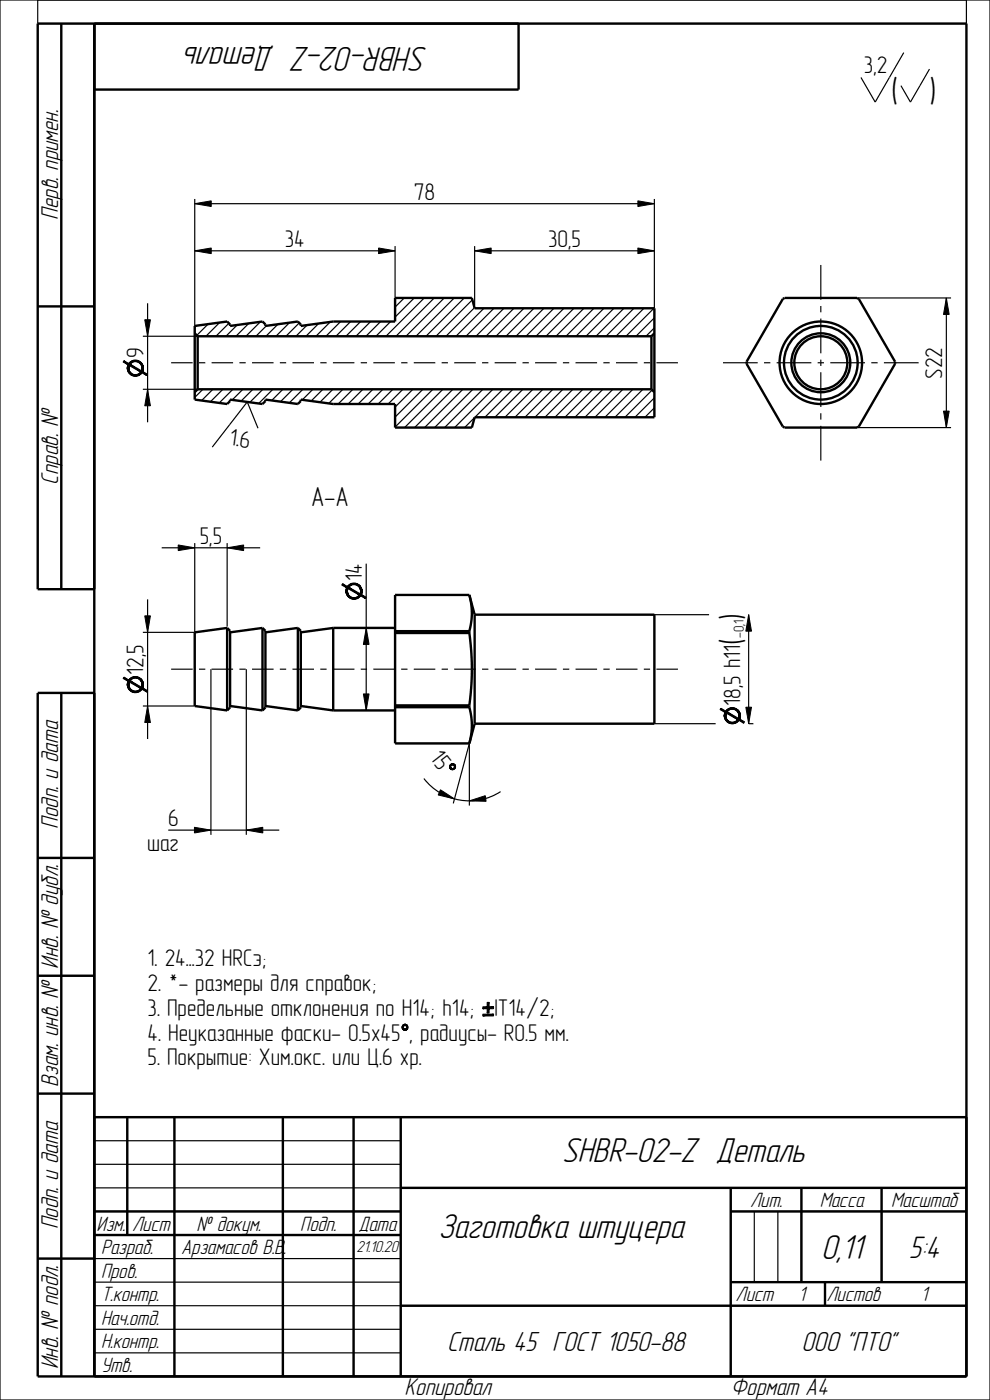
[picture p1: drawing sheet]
<svg xmlns="http://www.w3.org/2000/svg" width="210mm" height="297mm" viewBox="0 0 210 297" stroke-linecap="round" stroke-linejoin="round" font-family="sans-serif">
<g fill="none" stroke="#000" stroke-width=".51">
<path d="M13 5v120M20 5v287M110 5v14h-90M8 65h12M41.3 69.1l6.9-.9 .6 .6v.3l6.9-.9 .6 .6v.3l6.9-.9 .6 .6v.3l6.9-.9h13.1v-5h16.3l.6 2.2h38.1v23.1h-38.1l-.6 2.2h-16.3v-5h-13.1l-6.9-.9v.3l-.6 .6-6.9-.9v.3l-.6 .6-6.9-.9v.3l-.6 .6-6.9-.9zM41.3 70.7l.6 .6M41.9 71.3v11.3M41.9 71.3h96.3M138.2 71.3v11.3M138.8 70.7l-.6 .6M166 63.4l.4-.2h15.4l.4 .2 7.7 13.5v.3l-7.7 13.3-.4 .2h-15.4l-.4-.2-7.6-13.5v-.3zM41.9 82.6l-.6 .6"/>
<path d="M41.9 82.6h96.3M138.2 82.6l.6 .6M20 125h-12v-120h197v287h-197v-145h12M48.2 133.2l-6.9 1v15.6l6.9 .9M48.2 133.2l.6 .6v16.3l-.6 .6M48.2 133.2v17.5M55.7 133.2l.6 .6v16.3l-.6 .6M55.7 133.2v17.5M55.7 133.2l-6.9 .9M63.2 133.2l.6 .6v16.3l-.6 .6M63.2 133.2v17.5M63.2 133.2l-6.9 .9"/>
<path d="M63.8 134.1l6.9-.9v17.5l-6.9-.9M83.8 134.3h15.8M83.8 133.9h15.8M99.6 134.3a55.3 55.3 0 0 1 0 15.3M99.6 133.9a14 14 0 0 0 0-7.7h-15.8v31.5h15.8a14 14 0 0 0 0-7.7M99.6 133.9v.4M13 147v145M48.8 149.8l6.9 .9M56.3 149.8l6.9 .9M83.8 150h15.8M83.8 149.6h15.8M99.6 149.6v.4"/>
<path d="M8 182h12M8 207h12M8 232h12M20 237h185M27 237v25M37 237v55M60 237v55M75 237v55M85 237v55M20 257h65M85 252h120M155 257h50"/>
<path d="M155 252v40M170 252v20M187 252v20M8 267h12M20 262h65M85 277h120M155 272h50M175 272v5"/>
<circle cx="174.1" cy="77" r="8.8"/>
<circle cx="174.1" cy="77" r="7.8"/>
<circle cx="174.1" cy="77" r="6.3"/>
<circle cx="174.1" cy="77" r="5.6"/>
</g>
<g fill="#000">
<path d="M41.3 43.2l3.5-.6v1.2zM41.3 53.2l3.5-.6v1.2zM80.3 52.6l3.5 .6-3.5 .6zM100.7 53.2l3.5-.6v1.2zM135.3 42.6l3.5 .6-3.5 .6zM135.3 52.6l3.5 .6-3.5 .6zM26.3 76.5l.8 .9-1-.6zM27 77.9v.4zM27 77.7l.1 .8zM27 77.9l.1 .6zM27.1 77.6v.9zM27.1 77.6v1.2z"/>
<path d="M27.1 77.4v1.4zM27.1 77.4l.1 1.6zM26.3 76.5l1 .6-.2 .3zM27.3 77.1l-.1 1.9-.1-1.6zM27.3 77.1v1.2zM27.3 77.1v1zM27.3 78.3l.2 1zM27.3 78.3l.2 1-.2-.1zM27.3 77.1v.9zM27.3 77.1l.1 .7zM27.4 78.5l.1 .8zM27.3 77.1l.1 .6z"/>
<path d="M27.4 76.9v.7l-.1-.5zM27.4 76.9l.2-.1v.5zM27.4 76.9l.2 .4-.2 .3zM27.4 78.6l.1 .7zM27.5 78.8l.2 .7zM27.5 78.8l.2 .7-.2-.2zM27.6 77.3l2.2 1.6-2.4-1.3zM27.6 78.9l.1 .2v.4zM27.6 76.8l.1 .4-.1 .1zM27.6 76.8l.1-.1v.5zM27.7 76.7v.5zM27.7 79.1l.2 .5-.2-.1z"/>
<path d="M27.7 76.7l.2-.1-.1 .4zM27.7 79.1l.2 .5zM27.9 79.2l.1 .1 .1 .4zM27.9 79.2l.2 .5-.2-.1zM27.9 76.6l.1 .4h-.2zM28 79.3l.2 .1-.1 .3zM27.9 76.6l.2 .3-.1 .1zM27.9 76.6l.2-.1v.4zM28.1 76.5l.1 .3-.1 .1zM28.2 79.4l.1 .4-.2-.1zM28.1 76.5l.2-.1-.1 .4zM28.2 79.4h.2l-.1 .4z"/>
<path d="M28.3 76.4l.1 .4h-.2zM28.4 79.4l.1 .4h-.2zM28.3 76.4h.2l-.1 .4zM28.4 79.4l.1 .1v.3zM28.5 76.4l.1 .3-.2 .1zM28.5 79.5l.2 .3h-.2zM28.5 79.5h.2v.3zM28.5 76.4l.2 .3h-.1zM28.5 76.4h.2v.3zM28.7 76.4l.2 .3h-.2zM28.7 79.5h.2v.3zM28.7 79.5l.2 .3h-.2z"/>
<path d="M28.7 76.4h.2v.3zM28.9 79.5l.2-.1-.2 .4zM28.9 76.4l.2 .4-.2-.1zM29.1 79.4v.4h-.2zM28.9 76.4h.3l-.1 .4zM29.1 79.4h.1l-.1 .4zM29.2 76.4l.1 .4h-.2zM29.2 79.4l.1 .3-.2 .1zM29.2 76.4l.2 .1-.1 .3zM29.2 79.4l.1-.1v.4zM29.3 79.3h.2v.3zM29.3 79.3l.2 .3-.2 .1z"/>
<path d="M29.4 76.5v.4l-.1-.1zM29.5 79.3l.1-.1-.1 .4zM29.4 76.5l.2 .5-.2-.1zM29.4 76.5l.2 .1v.4zM29.6 76.6l.1 .5zM29.6 79.2l.1 .3-.2 .1zM29.7 79.1v.4zM29.6 76.6l.2 .2-.1 .3zM29.8 78.9v.5l-.1-.3zM29.7 79.1l.1 .3-.1 .1zM29.8 76.8v.5l-.1-.2zM27.6 77.3l2.4 1.3-.2 .3z"/>
<path d="M29.8 76.8l.1 .6zM29.8 76.8l.1 .1v.5zM29.9 76.9l.1 .7zM29.8 78.9l.2 .4-.2 .1zM30 78.6v.7l-.2-.4zM30 78.5l.1 .6zM30 78.6l.1 .5-.1 .2zM29.9 76.9l.1 .8zM30.1 78.4v.7zM30.1 77.1v.8zM30.1 78.2v.9zM30.1 77.9v1.2z"/>
<path d="M30.1 78.1v1zM30.1 77.1l.1 .1-.1 .7zM30.2 77.2l.1 1.6-.2 .3zM30.2 77.2l-.1 1.9zM30.2 77.2l.1 1.6zM30.3 77.4v1.4zM30.3 78.8l.8 .9-1-.6zM30.3 77.4l.1 1.2zM30.4 77.6v1zM30.4 77.6v.9zM30.4 77.6v.7zM30.4 77.6v.5z"/>
<path d="M30.3 78.8l1 .6-.2 .3zM30.7 67.8h1.2l-.6 3.5zM200.7 63.2l.6 3.5h-1.2zM31.3 82.6l.6 3.5h-1.2zM200.1 87.2h1.2l-.6 3.5zM37.8 115.6l3.5 .6-3.5 .6zM48.2 116.2l3.5-.6v1.2zM30.7 130.6h1.2l-.6 3.5zM72.7 123.8l.8 .9-1-.6zM73.4 125.2v.4zM73.4 125.1v.7zM73.4 125.2v.6z"/>
<path d="M73.5 124.9l-.1 .9zM73.5 124.9v1.2zM73.5 124.7v1.4zM73.5 124.7l.1 1.6zM72.7 123.8l1 .6-.2 .3zM73.7 124.4l-.1 1.9-.1-1.6zM73.7 124.4v1.2zM73.7 124.4v1zM73.7 125.6l.2 1zM73.7 125.6l.2 1-.2-.1zM73.7 124.4v.9zM73.7 124.4v.7z"/>
<path d="M73.8 125.8l.1 .8zM73.7 124.4l.1 .6zM73.8 124.2v.7l-.1-.5zM73.8 124.2l.2-.1v.5zM73.8 124.2l.2 .4-.2 .3zM73.8 125.9l.1 .7zM73.9 126.1l.1 .7zM73.9 126.1l.1 .7-.1-.2zM74 124.6l2.2 1.6-2.4-1.3zM74 126.3l.1 .1-.1 .4zM74 124.1l.1 .4-.1 .1zM74 124.1l.1-.1v.5z"/>
<path d="M74.1 124v.5zM74.1 126.4l.1 .5-.2-.1zM74.1 124l.2-.1-.1 .4zM74.1 126.4l.1 .5zM74.3 126.5l.1 .1v.4zM74.3 126.5l.1 .5-.2-.1zM74.3 123.9v.4h-.1zM74.4 126.6l.2 .1-.2 .3zM74.3 123.9l.2 .3-.2 .1zM74.3 123.9l.2-.1v.4zM74.5 123.8l.1 .3-.1 .1zM74.6 126.7v.4l-.2-.1z"/>
<path d="M74.5 123.8l.2-.1-.1 .4zM74.6 126.7h.1l-.1 .4zM74.7 123.7l.1 .4h-.2zM74.7 126.7l.2 .4h-.3zM74.7 123.7h.2l-.1 .4zM74.7 126.7l.2 .1v.3zM74.9 123.7v.3l-.1 .1zM74.9 126.8l.2 .3h-.2zM74.9 126.8h.2v.3zM74.9 123.7l.2 .3h-.2zM74.9 123.7h.2v.3zM75.1 123.7l.2 .3h-.2z"/>
<path d="M75.1 126.8h.1l.1 .3zM75.1 126.8l.2 .3h-.2zM75.1 123.7h.2v.3zM75.2 126.8l.2-.1-.1 .4zM75.3 123.7l.2 .4-.2-.1zM75.4 126.7l.1 .4h-.2zM75.3 123.7l.3 .1-.1 .3zM75.4 126.7h.2l-.1 .4zM75.6 123.8v.3h-.1zM75.6 126.7l.1 .3-.2 .1zM75.6 123.8h.2l-.2 .3zM75.6 126.7l.1-.1v.4z"/>
<path d="M75.7 126.6h.2v.3zM75.7 126.6l.2 .3-.2 .1zM75.8 123.8v.4l-.2-.1zM75.9 126.6l.1-.1-.1 .4zM75.8 123.8l.1 .5-.1-.1zM75.8 123.8l.2 .1-.1 .4zM76 123.9l.1 .5zM76 126.5l.1 .3-.2 .1zM76 126.5l.1-.1v.4zM76 123.9l.1 .2v.3zM76.2 126.2v.5l-.1-.3zM76.1 126.4l.1 .3-.1 .1z"/>
<path d="M76.1 124.1l.1 .5-.1-.2zM74 124.6l2.4 1.4-.2 .2zM76.1 124.1l.2 .6zM76.1 124.1l.2 .1v.5zM76.3 124.2l.1 .7zM76.2 126.2l.2 .4-.2 .1zM76.4 126v.6l-.2-.4zM76.4 125.8l.1 .6zM76.4 126l.1 .4-.1 .2zM76.3 124.2l.1 .9zM76.5 125.7v.7zM76.5 124.4v.8z"/>
<path d="M76.5 125.5v.9zM76.5 125.2v1.2zM76.5 125.4v1zM76.5 124.4l.1 .1-.1 .7zM76.6 124.5l.1 1.6-.2 .3zM76.6 124.5l-.1 1.9zM76.6 124.5l.1 1.6zM76.7 124.8v1.3zM76.7 126.1l.8 .9-1-.6zM76.7 124.8v1.2zM76.8 125l-.1 1zM76.8 125v.8z"/>
<path d="M76.8 125v.6zM76.8 125v.4zM76.7 126.1l1 .6-.2 .3zM77.7 133.2l.6 3.5h-1.2zM158.8 130.4l.6 3.5h-1.2zM26.3 143.7l.8 .8-1-.6zM27 145.1v.4zM27 144.9l.1 .8zM27 145.1l.1 .6zM27.1 144.7v1zM27.1 144.7v1.2zM27.1 144.5v1.4z"/>
<path d="M27.1 144.5l.1 1.6zM26.3 143.7l1 .5-.2 .3zM27.3 144.2l-.1 1.9-.1-1.6zM27.3 144.2v1.2zM27.3 144.2v1zM27.3 145.4l.2 1zM27.3 145.4l.2 1-.2-.1zM27.3 144.2v.9zM27.3 144.2l.1 .8zM27.4 145.6l.1 .8zM27.3 144.2l.1 .6zM27.4 144.1v.6l-.1-.5z"/>
<path d="M27.4 144.1l.2-.2v.5zM27.4 144.1l.2 .3-.2 .3zM27.4 145.7l.1 .7zM27.5 145.9l.2 .7zM27.5 145.9l.2 .7-.2-.2zM27.6 144.4l2.2 1.7-2.4-1.4zM27.6 146.1l.1 .1v.4zM27.6 143.9l.1 .4-.1 .1zM27.6 143.9l.1-.1v.5zM27.7 143.8v.5zM27.7 146.2l.2 .5-.2-.1zM27.7 143.8l.2-.1-.1 .5z"/>
<path d="M27.7 146.2l.2 .5zM27.9 146.3l.1 .1 .1 .4zM27.9 146.3l.2 .5-.2-.1zM27.9 143.7l.1 .4-.2 .1zM28 146.4l.2 .1-.1 .3zM27.9 143.7l.2 .3-.1 .1zM27.9 143.7l.2-.1v.4zM28.1 143.6l.1 .3-.1 .1zM28.2 146.5l.1 .4-.2-.1zM28.1 143.6h.2l-.1 .3zM28.2 146.5l.2 .1-.1 .3zM28.3 143.6l.1 .3h-.2z"/>
<path d="M28.4 146.6l.1 .3h-.2zM28.3 143.6l.2-.1-.1 .4zM28.4 146.6h.1v.3zM28.5 143.5l.1 .4h-.2zM28.5 146.6l.2 .3h-.2zM28.5 146.6h.2v.3zM28.5 143.5l.2 .4h-.1zM28.5 143.5h.2v.4zM28.7 143.5l.2 .4h-.2zM28.7 146.6h.2v.3zM28.7 146.6l.2 .3h-.2zM28.7 143.5h.2v.4z"/>
<path d="M28.9 146.6h.2l-.2 .3zM28.9 143.5l.2 .4h-.2zM29.1 146.6v.3h-.2zM28.9 143.5l.3 .1-.1 .3zM29.1 146.6l.1-.1-.1 .4zM29.2 143.6l.1 .4-.2-.1zM29.2 146.5l.1 .3-.2 .1zM29.2 143.6l.2 .1-.1 .3zM29.2 146.5h.1v.3zM29.3 146.5l.2-.1v.4zM29.3 146.5l.2 .3h-.2zM29.4 143.7v.3h-.1z"/>
<path d="M29.5 146.4l.1-.1-.1 .5zM29.4 143.7l.2 .4-.2-.1zM29.4 143.7l.2 .1v.3zM29.6 143.8l.1 .5zM29.6 146.3l.1 .3-.2 .2zM29.7 146.2v.4zM29.6 143.8l.2 .1-.1 .4zM29.8 146.1v.4l-.1-.3zM29.7 146.2l.1 .3-.1 .1zM29.8 143.9v.5l-.1-.1zM27.6 144.4l2.4 1.4-.2 .3zM29.8 143.9l.1 .6z"/>
<path d="M29.8 143.9l.1 .1v.5zM29.9 144l.1 .7zM29.8 146.1l.2 .3-.2 .1zM30 145.8v.6l-.2-.3zM30 145.6l.1 .6zM30 145.8l.1 .4-.1 .2zM29.9 144l.1 .9zM30.1 145.5v.7zM30.1 144.2v.9zM30.1 145.4v.8zM30.1 145.1v1.1zM30.1 145.2v1z"/>
<path d="M30.1 144.2l.1 .2-.1 .7zM30.2 144.4l.1 1.6-.2 .2zM30.2 144.4l-.1 1.8zM30.2 144.4l.1 1.6zM30.3 144.6v1.4zM30.3 146l.8 .8-1-.6zM30.3 144.6l.1 1.2zM30.4 144.8v1zM30.4 144.8v.8zM30.4 144.8v.6zM30.4 144.8v.4zM30.3 146l1 .5-.2 .3z"/>
<path d="M31.3 149.8l.6 3.5h-1.2zM77.1 147.2h1.2l-.6 3.5zM152.9 150.3l.9 .8-1.1-.6zM153.6 151.7v.4zM153.7 151.5v.8zM153.6 151.7l.1 .6zM153.7 151.3v1zM153.7 151.3l.1 1.2zM153.8 151.1v1.4zM153.8 151.1l.1 1.6zM152.9 150.3l1 .5-.1 .3zM153.9 150.8v1.9l-.1-1.6z"/>
<path d="M153.9 150.8l.1 1.2zM153.9 150.8l.1 1zM154 152l.1 1zM154 152l.1 1-.1-.1zM153.9 150.8l.1 .9zM153.9 150.8l.1 .8zM154 152.2l.1 .8zM153.9 150.8l.1 .6zM154.1 150.7v.6l-.2-.5zM154.1 150.7l.1-.2v.5zM154.1 150.7l.1 .3-.1 .3zM154.1 152.4v.6z"/>
<path d="M154.1 152.5l.2 .7zM154.1 152.5l.2 .7-.2-.2zM154.2 151l2.2 1.7-2.3-1.4zM154.2 152.7l.2 .1-.1 .4zM154.2 150.5l.1 .4-.1 .1zM154.2 150.5l.2-.1-.1 .5zM154.4 150.4l-.1 .5zM154.4 152.8l.1 .5-.2-.1zM154.4 150.4l.2-.1-.1 .5zM154.4 152.8l.1 .5zM154.5 152.9l.2 .1v.4zM154.5 152.9l.2 .5-.2-.1z"/>
<path d="M154.6 150.3v.4l-.1 .1zM154.7 153l.1 .1-.1 .3zM154.6 150.3l.1 .3-.1 .1zM154.6 150.3l.1-.1v.4zM154.7 150.2l.2 .3-.2 .1zM154.8 153.1l.1 .4-.2-.1zM154.7 150.2h.2v.3zM154.8 153.1l.2 .1-.1 .3zM154.9 150.2l.1 .3h-.1zM155 153.2l.1 .4-.2-.1zM154.9 150.2l.2-.1-.1 .4zM155 153.2h.2l-.1 .4z"/>
<path d="M155.1 150.1l.1 .4h-.2zM155.2 153.2l.1 .4h-.2zM155.2 153.2h.1v.4zM155.1 150.1l.2 .4h-.1zM155.1 150.1h.2v.4zM155.3 150.1l.2 .4h-.2zM155.3 153.2h.2v.4zM155.3 153.2l.2 .4h-.2zM155.3 150.1h.3l-.1 .4zM155.5 153.2h.2l-.2 .4zM155.6 150.1l.1 .4h-.2zM155.7 153.2l.1 .3-.3 .1z"/>
<path d="M155.6 150.1l.2 .1-.1 .3zM155.7 153.2l.1-.1v.4zM155.8 150.2l.1 .4-.2-.1zM155.8 153.1l.2 .3-.2 .1zM155.8 150.2l.2 .1-.1 .3zM155.8 153.1h.2v.3zM156 153.1l.1-.1v.4zM156 153.1l.1 .3h-.1zM156 150.3v.3h-.1zM156.1 153l.1-.1-.1 .5zM156 150.3l.2 .4-.2-.1zM156 150.3l.2 .1v.3z"/>
<path d="M156.2 150.4l.1 .5zM156.2 152.9l.1 .3-.2 .2zM156.3 152.8v.4zM156.2 150.4l.2 .1-.1 .4zM156.4 152.7l.1 .4-.2-.3zM156.3 152.8l.2 .3-.2 .1zM156.4 150.5v.5l-.1-.1zM154.2 151l2.4 1.4-.2 .3zM156.4 150.5l.1 .7zM156.4 150.5l.2 .1-.1 .6zM156.6 150.6v.7zM156.4 152.7l.2 .3-.1 .1z"/>
<path d="M156.6 152.4v.6l-.2-.3zM156.7 152.2l.1 .6zM156.6 152.4l.2 .4-.2 .2zM156.6 150.6l.1 .9zM156.7 152.1l.1 .7zM156.7 150.8v.9zM156.7 152l.1 .8zM156.7 151.7l.1 1.1zM156.7 151.8l.1 1zM156.7 150.8l.1 .2-.1 .7zM156.8 151l.1 1.6-.1 .2zM156.8 151v1.8z"/>
<path d="M156.8 151l.1 1.6zM156.9 151.2v1.4zM156.9 152.6l.8 .8-.9-.6zM156.9 151.2l.1 1.2zM157 151.4v1zM157 151.4v.8zM157 151.4l.1 .6zM157 151.4l.1 .4zM156.9 152.6l1 .5-.2 .3zM158.2 150h1.2l-.6 3.5zM41.2 175.5l3.5 .6-3.5 .6zM52.2 176.1l3.5-.6v1.2z"/>
<path d="M95.3 162.7l.6 .6zM95.4 162.6l.7 .7zM95.4 162.6l.7 .7h-.2zM95.4 162.4l.2 .3zM95.5 162.3l.1 .2zM95.4 162.9l.3 .4zM95.5 163.1l.2 .2zM95.6 162.1l.2 .2zM95.4 162.6l.2 .2zM95.4 162.4l.2 .3-.2-.1zM95.4 162.4l.2 .2zM95.5 162.3l.1 .2-.2-.1z"/>
<path d="M95.4 162.6l.3 .3zM95.4 162.6l.4 .4zM95.3 162.7l.4 .6zM95.5 162.3h.2zM95.6 162.1l.1 .2h-.2zM95.7 162l.2 .3zM95.6 162.1l.1-.1 .1 .3zM95.8 163l.4 .3zM95.8 163l.4 .3h-.1zM95.4 162.6l.5 .7zM95.9 162l.3 .3zM95.9 163.1l.3 .2z"/>
<path d="M95.7 162l.3 .3zM95.8 163l.3 .3zM96.1 162l.5 .7zM95.7 162l.4 .3zM95.7 162h.2l.2 .3zM96.1 163l.3 .2-.2 .1zM96 163.1l.2 .2zM96.2 163h.3zM96.2 163h.3l-.1 .2zM96.2 162.1l.4 .5zM95.9 162l.4 .4zM95.9 162h.2l.2 .4z"/>
<path d="M96.4 162.7l.2 .2zM96.4 162.8l.2 .1-.1 .1zM96.3 162.4l.3 .3zM96.4 162.5l.2 .2zM96.4 162.6l.2 .1v.2zM96.1 163l.3 .2zM96.4 162.1l.2 .3zM93.4 167.5l3 2-3.4-.8zM96.4 162.8l.1 .2zM96.2 162.1l.4 .3zM96.4 162.6l.2 .3zM96.1 162l.5 .6z"/>
<path d="M99.6 169.9l3.3-1.1 .2 1.2zM85.3 217.9l.2-.1zM85.3 217.8l.3-.1zM85.3 218.1h.3zM85.4 217.6h.4zM85.4 218.3h.3zM85.5 217.5h.9zM85.5 218.4l1-.1zM85.5 218.4l1-.1-.1 .1zM85.3 218.1l.2-.2zM85.3 217.9h.2l-.2 .2zM85.3 217.8h.2l-.2 .1z"/>
<path d="M85.4 218.3l.2-.1zM85.3 218.1h.3l-.2 .2zM85.6 217.4h.6zM85.6 218.5l.8-.1zM85.3 217.8l.4-.2zM85.4 217.6h.3l-.4 .2zM85.5 218.4l.3-.1zM85.4 218.3h.3l-.2 .1zM85.7 217.3h.4zM85.5 218.4l.4-.1zM85.4 217.6l.5-.1zM85.5 217.5h.4l-.5 .1z"/>
<path d="M85.5 218.4l.5-.1zM85.7 218.6l.5-.1zM85.9 218.6l.3-.1zM85.9 217.5h.5zM85.6 217.4l.5-.1zM86 217.6l.4-.1zM86.1 217.6l.3-.1 .1 .1zM86.1 218.3l.4-.2zM86.1 218.3l.4-.2v.2zM86.2 218.1h.3zM85.6 218.5h.6zM85.5 217.5l.7-.1z"/>
<path d="M86.2 217.7l.3-.1zM86.2 217.7l.3-.1v.2zM86.3 217.8h.2zM86.3 217.9l.2-.1 .1 .1zM86.3 218l.3-.1-.1 .2zM85.5 218.4h.9zM86.1 217.6h.4zM86 218.3h.5zM86.2 217.7l.3 .1zM86.3 218l.2 .1h-.3zM86.3 217.9h.3zM103.7 212.6v1h-.4z"/>
<path d="M102.4 214l.9-.4h.4zM102.4 213.6h.9l-.9 .4zM103.7 214v.9h-.4zM103.3 212.6h.4l-.4 1zM103.3 214l1.4-.4-1 .4zM103.7 214l1-.4v.4zM103.3 214h.4l-.4 .9z"/>
</g>
<g fill="none" stroke="#000" stroke-width=".21">
<path d="M41.3 43.2l3.5-.6v1.2zM41.3 53.2l3.5-.6v1.2zM80.3 52.6l3.5 .6-3.5 .6zM100.7 53.2l3.5-.6v1.2zM135.3 42.6l3.5 .6-3.5 .6zM135.3 52.6l3.5 .6-3.5 .6zM26.3 76.5l.8 .9-1-.6zM26.3 76.5l1 .6-.2 .3zM27 77.9v.4zM27 77.9l.1 .6zM27 77.7l.1 .8zM27.1 77.6v.9z"/>
<path d="M27.1 77.6v1.2zM27.1 77.4v1.4zM27.1 77.4l.1 1.6zM27.3 77.1v2.1M27.3 77.1l-.1 1.9-.1-1.6zM27.3 77.1v2.1zM27.3 77.1v1.2zM27.3 77.1v1zM27.3 77.1v.9zM27.3 77.1l.1 .7zM27.3 77.1l.1 .6zM27.3 78.3l.2 1z"/>
<path d="M27.3 78.3l.2 1-.2-.1zM27.4 78.5l.1 .8zM27.4 76.9v.7l-.1-.5zM27.4 78.6l.1 .7zM27.4 76.9l.2-.1v.5zM27.4 76.9l.2 .4-.2 .3zM27.5 78.8l.2 .7zM27.5 78.8l.2 .7-.2-.2zM27.6 76.8l.1 .4-.1 .1zM27.6 76.8l.1-.1v.5zM27.6 78.9l.1 .2v.4zM27.6 77.3l2.2 1.6-2.4-1.3z"/>
<path d="M27.6 77.3l2.4 1.3-.2 .3zM27.7 76.7v.5zM27.7 79.1l.2 .5-.2-.1zM27.7 79.1l.2 .5zM27.7 76.7l.2-.1-.1 .4zM27.9 79.2l.1 .1 .1 .4zM27.9 79.2l.2 .5-.2-.1zM27.9 76.6l.1 .4h-.2zM27.9 76.6l.2 .3-.1 .1zM27.9 76.6l.2-.1v.4zM28 79.3l.2 .1-.1 .3zM28.1 76.5l.1 .3-.1 .1z"/>
<path d="M28.1 76.5l.2-.1-.1 .4zM28.2 79.4l.1 .4-.2-.1zM28.2 79.4h.2l-.1 .4zM28.3 76.4l.1 .4h-.2zM28.3 76.4h.2l-.1 .4zM28.4 79.4l.1 .4h-.2zM28.4 79.4l.1 .1v.3zM28.5 76.4l.1 .3-.2 .1zM28.5 76.4l.2 .3h-.1zM28.5 76.4h.2v.3zM28.5 79.5l.2 .3h-.2zM28.5 79.5h.2v.3z"/>
<path d="M28.7 76.4l.2 .3h-.2zM28.7 79.5h.2v.3zM28.7 79.5l.2 .3h-.2zM28.7 76.4h.2v.3zM28.9 79.5l.2-.1-.2 .4zM28.9 76.4l.2 .4-.2-.1zM28.9 76.4h.3l-.1 .4zM29.1 79.4v.4h-.2zM29.1 79.4h.1l-.1 .4zM29.2 76.4l.1 .4h-.2zM29.2 76.4l.2 .1-.1 .3zM29.2 79.4l.1 .3-.2 .1z"/>
<path d="M29.2 79.4l.1-.1v.4zM29.3 79.3h.2v.3zM29.3 79.3l.2 .3-.2 .1zM29.4 76.5v.4l-.1-.1zM29.4 76.5l.2 .5-.2-.1zM29.4 76.5l.2 .1v.4zM29.5 79.3l.1-.1-.1 .4zM29.6 76.6l.1 .5zM29.6 76.6l.2 .2-.1 .3zM29.6 79.2l.1 .3-.2 .1zM29.7 79.1v.4zM29.7 79.1l.1 .3-.1 .1z"/>
<path d="M29.8 76.8v.5l-.1-.2zM29.8 76.8l.1 .6zM29.8 76.8l.1 .1v.5zM29.8 78.9v.5l-.1-.3zM29.8 78.9l.2 .4-.2 .1zM29.9 76.9l.1 .7zM29.9 76.9l.1 .8zM30 78.6v.7l-.2-.4zM30 78.6l.1 .5-.1 .2zM30 78.5l.1 .6zM30.1 77.1v.8zM30.1 78.4v.7z"/>
<path d="M30.1 77.1l.1 .1-.1 .7zM30.1 77.9v1.2zM30.1 78.1v1zM30.1 78.2v.9zM30.2 77.2l-.1 1.9zM30.2 77.2l.1 1.6zM30.2 77.2l.1 1.6-.2 .3zM30.3 77.4v1.4zM30.3 77.4l.1 1.2zM30.3 78.8l.8 .9-1-.6zM30.3 78.8l1 .6-.2 .3zM30.4 77.6v1z"/>
<path d="M30.4 77.6v.9zM30.4 77.6v.7zM30.4 77.6v.5zM30.7 67.8h1.2l-.6 3.5zM200.7 63.2l.6 3.5h-1.2zM31.3 82.6l.6 3.5h-1.2zM200.1 87.2h1.2l-.6 3.5zM37.8 115.6l3.5 .6-3.5 .6zM48.2 116.2l3.5-.6v1.2zM30.7 130.6h1.2l-.6 3.5zM72.7 123.8l.8 .9-1-.6zM72.7 123.8l1 .6-.2 .3z"/>
<path d="M73.4 125.2v.4zM73.4 125.2v.6zM73.4 125.1v.7zM73.5 124.9l-.1 .9zM73.5 124.9v1.2zM73.5 124.7v1.4zM73.5 124.7l.1 1.6zM73.7 124.4v2.1M73.7 124.4l-.1 1.9-.1-1.6zM73.7 124.4v2.1zM73.7 124.4v1.2zM73.7 124.4v1z"/>
<path d="M73.7 124.4v.9zM73.7 124.4v.7zM73.7 124.4l.1 .6zM73.7 125.6l.2 1zM73.7 125.6l.2 1-.2-.1zM73.8 125.8l.1 .8zM73.8 124.2v.7l-.1-.5zM73.8 125.9l.1 .7zM73.8 124.2l.2-.1v.5zM73.8 124.2l.2 .4-.2 .3zM73.9 126.1l.1 .7zM73.9 126.1l.1 .7-.1-.2z"/>
<path d="M74 124.1l.1 .4-.1 .1zM74 124.1l.1-.1v.5zM74 126.3l.1 .1-.1 .4zM74 124.6l2.2 1.6-2.4-1.3zM74 124.6l2.4 1.4-.2 .2zM74.1 124v.5zM74.1 126.4l.1 .5-.2-.1zM74.1 126.4l.1 .5zM74.1 124l.2-.1-.1 .4zM74.3 126.5l.1 .1v.4zM74.3 126.5l.1 .5-.2-.1zM74.3 123.9v.4h-.1z"/>
<path d="M74.3 123.9l.2 .3-.2 .1zM74.3 123.9l.2-.1v.4zM74.4 126.6l.2 .1-.2 .3zM74.5 123.8l.1 .3-.1 .1zM74.5 123.8l.2-.1-.1 .4zM74.6 126.7v.4l-.2-.1zM74.6 126.7h.1l-.1 .4zM74.7 123.7l.1 .4h-.2zM74.7 123.7h.2l-.1 .4zM74.7 126.7l.2 .4h-.3zM74.7 126.7l.2 .1v.3zM74.9 123.7v.3l-.1 .1z"/>
<path d="M74.9 123.7l.2 .3h-.2zM74.9 123.7h.2v.3zM74.9 126.8l.2 .3h-.2zM74.9 126.8h.2v.3zM75.1 123.7l.2 .3h-.2zM75.1 126.8h.1l.1 .3zM75.1 126.8l.2 .3h-.2zM75.1 123.7h.2v.3zM75.2 126.8l.2-.1-.1 .4zM75.3 123.7l.2 .4-.2-.1zM75.3 123.7l.3 .1-.1 .3zM75.4 126.7l.1 .4h-.2z"/>
<path d="M75.4 126.7h.2l-.1 .4zM75.6 123.8v.3h-.1zM75.6 123.8h.2l-.2 .3zM75.6 126.7l.1 .3-.2 .1zM75.6 126.7l.1-.1v.4zM75.7 126.6h.2v.3zM75.7 126.6l.2 .3-.2 .1zM75.8 123.8v.4l-.2-.1zM75.8 123.8l.1 .5-.1-.1zM75.8 123.8l.2 .1-.1 .4zM75.9 126.6l.1-.1-.1 .4zM76 123.9l.1 .5z"/>
<path d="M76 123.9l.1 .2v.3zM76 126.5l.1 .3-.2 .1zM76 126.5l.1-.1v.4zM76.1 126.4l.1 .3-.1 .1zM76.1 124.1l.1 .5-.1-.2zM76.1 124.1l.2 .6zM76.1 124.1l.2 .1v.5zM76.2 126.2v.5l-.1-.3zM76.2 126.2l.2 .4-.2 .1zM76.3 124.2l.1 .7zM76.3 124.2l.1 .9zM76.4 126v.6l-.2-.4z"/>
<path d="M76.4 126l.1 .4-.1 .2zM76.4 125.8l.1 .6zM76.5 124.4v.8zM76.5 125.7v.7zM76.5 124.4l.1 .1-.1 .7zM76.5 125.2v1.2zM76.5 125.4v1zM76.5 125.5v.9zM76.6 124.5l-.1 1.9zM76.6 124.5l.1 1.6zM76.6 124.5l.1 1.6-.2 .3zM76.7 124.8v1.3z"/>
<path d="M76.7 124.8v1.2zM76.7 126.1l.8 .9-1-.6zM76.7 126.1l1 .6-.2 .3zM76.8 125l-.1 1zM76.8 125v.8zM76.8 125v.6zM76.8 125v.4zM77.7 133.2l.6 3.5h-1.2zM158.8 130.4l.6 3.5h-1.2zM26.3 143.7l.8 .8-1-.6zM26.3 143.7l1 .5-.2 .3zM27 145.1v.4z"/>
<path d="M27 145.1l.1 .6zM27 144.9l.1 .8zM27.1 144.7v1zM27.1 144.7v1.2zM27.1 144.5v1.4zM27.1 144.5l.1 1.6zM27.3 144.2v2.1M27.3 144.2l-.1 1.9-.1-1.6zM27.3 144.2v2.1zM27.3 144.2v1.2zM27.3 144.2v1zM27.3 144.2v.9z"/>
<path d="M27.3 144.2l.1 .8zM27.3 144.2l.1 .6zM27.3 145.4l.2 1zM27.3 145.4l.2 1-.2-.1zM27.4 145.6l.1 .8zM27.4 144.1v.6l-.1-.5zM27.4 145.7l.1 .7zM27.4 144.1l.2-.2v.5zM27.4 144.1l.2 .3-.2 .3zM27.5 145.9l.2 .7zM27.5 145.9l.2 .7-.2-.2zM27.6 143.9l.1 .4-.1 .1z"/>
<path d="M27.6 143.9l.1-.1v.5zM27.6 146.1l.1 .1v.4zM27.6 144.4l2.2 1.7-2.4-1.4zM27.6 144.4l2.4 1.4-.2 .3zM27.7 143.8v.5zM27.7 146.2l.2 .5-.2-.1zM27.7 146.2l.2 .5zM27.7 143.8l.2-.1-.1 .5zM27.9 146.3l.1 .1 .1 .4zM27.9 146.3l.2 .5-.2-.1zM27.9 143.7l.1 .4-.2 .1zM27.9 143.7l.2 .3-.1 .1z"/>
<path d="M27.9 143.7l.2-.1v.4zM28 146.4l.2 .1-.1 .3zM28.1 143.6l.1 .3-.1 .1zM28.1 143.6h.2l-.1 .3zM28.2 146.5l.1 .4-.2-.1zM28.2 146.5l.2 .1-.1 .3zM28.3 143.6l.1 .3h-.2zM28.3 143.6l.2-.1-.1 .4zM28.4 146.6l.1 .3h-.2zM28.4 146.6h.1v.3zM28.5 143.5l.1 .4h-.2zM28.5 143.5l.2 .4h-.1z"/>
<path d="M28.5 143.5h.2v.4zM28.5 146.6l.2 .3h-.2zM28.5 146.6h.2v.3zM28.7 143.5l.2 .4h-.2zM28.7 146.6h.2v.3zM28.7 146.6l.2 .3h-.2zM28.7 143.5h.2v.4zM28.9 146.6h.2l-.2 .3zM28.9 143.5l.2 .4h-.2zM28.9 143.5l.3 .1-.1 .3zM29.1 146.6v.3h-.2zM29.1 146.6l.1-.1-.1 .4z"/>
<path d="M29.2 143.6l.1 .4-.2-.1zM29.2 143.6l.2 .1-.1 .3zM29.2 146.5l.1 .3-.2 .1zM29.2 146.5h.1v.3zM29.3 146.5l.2-.1v.4zM29.3 146.5l.2 .3h-.2zM29.4 143.7v.3h-.1zM29.4 143.7l.2 .4-.2-.1zM29.4 143.7l.2 .1v.3zM29.5 146.4l.1-.1-.1 .5zM29.6 143.8l.1 .5zM29.6 143.8l.2 .1-.1 .4z"/>
<path d="M29.6 146.3l.1 .3-.2 .2zM29.7 146.2v.4zM29.7 146.2l.1 .3-.1 .1zM29.8 143.9v.5l-.1-.1zM29.8 143.9l.1 .6zM29.8 143.9l.1 .1v.5zM29.8 146.1v.4l-.1-.3zM29.8 146.1l.2 .3-.2 .1zM29.9 144l.1 .7zM29.9 144l.1 .9zM30 145.8v.6l-.2-.3zM30 145.8l.1 .4-.1 .2z"/>
<path d="M30 145.6l.1 .6zM30.1 144.2v.9zM30.1 145.5v.7zM30.1 144.2l.1 .2-.1 .7zM30.1 145.1v1.1zM30.1 145.2v1zM30.1 145.4v.8zM30.2 144.4l-.1 1.8zM30.2 144.4l.1 1.6zM30.2 144.4l.1 1.6-.2 .2zM30.3 144.6v1.4zM30.3 144.6l.1 1.2z"/>
<path d="M30.3 146l.8 .8-1-.6zM30.3 146l1 .5-.2 .3zM30.4 144.8v1zM30.4 144.8v.8zM30.4 144.8v.6zM30.4 144.8v.4zM31.3 149.8l.6 3.5h-1.2zM77.1 147.2h1.2l-.6 3.5zM152.9 150.3l.9 .8-1.1-.6zM152.9 150.3l1 .5-.1 .3zM153.6 151.7v.4zM153.6 151.7l.1 .6z"/>
<path d="M153.7 151.5v.8zM153.7 151.3v1zM153.7 151.3l.1 1.2zM153.8 151.1v1.4zM153.8 151.1l.1 1.6zM153.9 150.8v2.1M153.9 150.8v1.9l-.1-1.6zM153.9 150.8l.1 2.1zM153.9 150.8l.1 1.2zM153.9 150.8l.1 1zM153.9 150.8l.1 .9zM153.9 150.8l.1 .8z"/>
<path d="M153.9 150.8l.1 .6zM154 150.8v2.1M154 152l.1 1zM154 152l.1 1-.1-.1zM154 152.2l.1 .8zM154.1 150.7v.6l-.2-.5zM154.1 152.4v.6zM154.1 150.7l.1-.2v.5zM154.1 150.7l.1 .3-.1 .3zM154.1 152.5l.2 .7zM154.1 152.5l.2 .7-.2-.2zM154.2 150.5l.1 .4-.1 .1z"/>
<path d="M154.2 150.5l.2-.1-.1 .5zM154.2 152.7l.2 .1-.1 .4zM154.2 151l2.2 1.7-2.3-1.4zM154.2 151l2.4 1.4-.2 .3zM154.4 150.4l-.1 .5zM154.4 152.8l.1 .5-.2-.1zM154.4 152.8l.1 .5zM154.4 150.4l.2-.1-.1 .5zM154.5 152.9l.2 .1v.4zM154.5 152.9l.2 .5-.2-.1zM154.6 150.3v.4l-.1 .1zM154.6 150.3l.1 .3-.1 .1z"/>
<path d="M154.6 150.3l.1-.1v.4zM154.7 153l.1 .1-.1 .3zM154.7 150.2l.2 .3-.2 .1zM154.7 150.2h.2v.3zM154.8 153.1l.1 .4-.2-.1zM154.8 153.1l.2 .1-.1 .3zM154.9 150.2l.1 .3h-.1zM154.9 150.2l.2-.1-.1 .4zM155 153.2l.1 .4-.2-.1zM155 153.2h.2l-.1 .4zM155.1 150.1l.1 .4h-.2zM155.1 150.1l.2 .4h-.1z"/>
<path d="M155.1 150.1h.2v.4zM155.2 153.2l.1 .4h-.2zM155.2 153.2h.1v.4zM155.3 150.1l.2 .4h-.2zM155.3 153.2h.2v.4zM155.3 153.2l.2 .4h-.2zM155.3 150.1h.3l-.1 .4zM155.5 153.2h.2l-.2 .4zM155.6 150.1l.1 .4h-.2zM155.6 150.1l.2 .1-.1 .3zM155.7 153.2l.1 .3-.3 .1zM155.7 153.2l.1-.1v.4z"/>
<path d="M155.8 150.2l.1 .4-.2-.1zM155.8 150.2l.2 .1-.1 .3zM155.8 153.1l.2 .3-.2 .1zM155.8 153.1h.2v.3zM156 153.1l.1-.1v.4zM156 153.1l.1 .3h-.1zM156 150.3v.3h-.1zM156 150.3l.2 .4-.2-.1zM156 150.3l.2 .1v.3zM156.1 153l.1-.1-.1 .5zM156.2 150.4l.1 .5zM156.2 150.4l.2 .1-.1 .4z"/>
<path d="M156.2 152.9l.1 .3-.2 .2zM156.3 152.8v.4zM156.3 152.8l.2 .3-.2 .1zM156.4 150.5v.5l-.1-.1zM156.4 150.5l.1 .7zM156.4 150.5l.2 .1-.1 .6zM156.4 152.7l.1 .4-.2-.3zM156.4 152.7l.2 .3-.1 .1zM156.6 150.6v.7zM156.6 150.6l.1 .9zM156.6 152.4v.6l-.2-.3zM156.6 152.4l.2 .4-.2 .2z"/>
<path d="M156.7 152.2l.1 .6zM156.7 150.8v.9zM156.7 152.1l.1 .7zM156.7 150.8l.1 .2-.1 .7zM156.7 151.7l.1 1.1zM156.7 151.8l.1 1zM156.7 152l.1 .8zM156.8 151v1.8zM156.8 151l.1 1.6zM156.8 151l.1 1.6-.1 .2zM156.9 151.2v1.4zM156.9 151.2l.1 1.2z"/>
<path d="M156.9 152.6l.8 .8-.9-.6zM156.9 152.6l1 .5-.2 .3zM157 151.4v1zM157 151.4v.8zM157 151.4l.1 .6zM157 151.4l.1 .4zM158.2 150h1.2l-.6 3.5zM41.2 175.5l3.5 .6-3.5 .6zM52.2 176.1l3.5-.6v1.2zM93.4 167.5l3 2-3.4-.8zM95.3 162.7l.6 .6zM95.3 162.7l.4 .6z"/>
<path d="M95.4 162.6l.4 .4zM95.4 162.6l.3 .3zM95.4 162.6l.2 .2zM95.4 162.6l.7 .7zM95.4 162.6l.7 .7h-.2zM95.4 162.6l.5 .7zM95.4 162.9l.3 .4zM95.4 162.4l.2 .2zM95.4 162.4l.2 .3zM95.4 162.4l.2 .3-.2-.1zM95.5 162.3h.2zM95.5 162.3l.1 .2z"/>
<path d="M95.5 162.3l.1 .2-.2-.1zM95.5 163.1l.2 .2zM95.6 162.1l.1-.1 .1 .3zM95.6 162.1l.2 .2zM95.6 162.1l.1 .2h-.2zM95.7 162l.3 .3zM95.7 162l.4 .3zM95.7 162h.2l.2 .3zM95.7 162l.2 .3zM95.8 163l.3 .3zM95.8 163l.4 .3zM95.8 163l.4 .3h-.1z"/>
<path d="M95.9 162l.4 .4zM95.9 162h.2l.2 .4zM95.9 162l.3 .3zM95.9 163.1l.3 .2zM96 163.1l.2 .2zM96.1 162l.5 .6zM96.1 162l.5 .7zM96.1 163l.3 .2zM96.1 163l.3 .2-.2 .1zM96.2 163h.3zM96.2 163h.3l-.1 .2zM96.2 162.1l.4 .3z"/>
<path d="M96.2 162.1l.4 .5zM96.3 162.4l.3 .3zM96.4 162.8l.2 .1-.1 .1zM96.4 162.8l.1 .2zM96.4 162.5l.2 .2zM96.4 162.6l.2 .1v.2zM96.4 162.6l.2 .3zM96.4 162.7l.2 .2zM96.4 162.1l.2 .3zM99.6 169.9l3.3-1.1 .2 1.2zM85.3 217.9l.2-.1zM85.3 217.9h.2l-.2 .2z"/>
<path d="M85.3 217.8l.3-.1zM85.3 217.8l.4-.2zM85.3 217.8h.2l-.2 .1zM85.3 218.1l.2-.2zM85.3 218.1h.3zM85.3 218.1h.3l-.2 .2zM85.4 217.6l.5-.1zM85.4 217.6h.4zM85.4 217.6h.3l-.4 .2zM85.4 218.3l.2-.1zM85.4 218.3h.3zM85.4 218.3h.3l-.2 .1z"/>
<path d="M85.5 217.5l.7-.1zM85.5 217.5h.9zM85.5 217.5h.4l-.5 .1zM85.5 218.4l.5-.1zM85.5 218.4l.4-.1zM85.5 218.4l.3-.1zM85.5 218.4l1-.1zM85.5 218.4l1-.1-.1 .1zM85.5 218.4h.9zM85.6 217.4l.5-.1zM85.6 217.4h.6zM85.6 218.5l.8-.1z"/>
<path d="M85.6 218.5h.6zM85.7 217.3h.4zM85.7 218.6l.5-.1zM85.9 217.5h.5zM85.9 218.6l.3-.1zM86 217.6l.4-.1zM86 218.3h.5zM86.1 217.6l.3-.1 .1 .1zM86.1 217.6h.4zM86.1 218.3l.4-.2zM86.1 218.3l.4-.2v.2zM86.2 217.7l.3-.1z"/>
<path d="M86.2 217.7l.3-.1v.2zM86.2 217.7l.3 .1zM86.2 218.1h.3zM86.3 217.8h.2zM86.3 217.9l.2-.1 .1 .1zM86.3 217.9h.3zM86.3 218l.3-.1-.1 .2zM86.3 218l.2 .1h-.3zM102.4 214l1.3-.4h1zM102.4 214l.9-.4h.4zM102.4 213.6h.9l-.9 .4zM102.4 214l2.3-.4-1.4 .4z"/>
<path d="M102.4 215.1h2.3l-2.3 .4zM102.4 215.5l2.3-.4v.4zM103.3 212.6h.4l-.4 1zM103.3 214l1.4-.4-1 .4zM103.3 214h.4l-.4 .9zM103.7 212.6v1h-.4zM103.7 214l1-.4v.4zM103.7 214v.9h-.4z"/>
</g>
<path d="M102.4 213.8h2.3" fill="none" stroke="#000" stroke-width=".41"/>
<path d="M102.4 215.3h2.3" fill="none" stroke="#000" stroke-width=".38"/>
<g fill="none" stroke="#000" stroke-width=".25">
<path d="M8 0v5h197v-5M0 0h210v297h-210zM41.3 42.2v26.9M41.3 53.2h42.5M41.3 43.2h97.5M83.8 52.2v11M100.7 52.2v12.6M100.7 53.2h38.1M138.8 42.2v23.2M30.3 71.3h11.6M31.3 64.3v25.3M41.7 69.1l-.4 .4"/>
<path d="M44.1 68.8l-2.4 2.3M46.6 68.4l-2.9 2.9M48.6 68.6l-2.8 2.7M50.3 68.9l-2.4 2.4M52.8 68.6l-2.8 2.7M55.2 68.3l-3 3M56.5 69.1l-2.2 2.2M59 68.8l-2.6 2.5M61.4 68.4l-2.9 2.9M63.5 68.5l-2.8 2.8M65.1 69l-2.3 2.3M67.6 68.6l-2.7 2.7"/>
<path d="M70.1 68.3l-3.1 3M72.3 68.2l-3.2 3.1M74.4 68.2l-3.1 3.1M76.5 68.2l-3.1 3.1M78.6 68.2l-3.1 3.1M80.7 68.2l-3.1 3.1M82.9 68.2l-3.2 3.1M85.7 63.2l-1.9 1.9M87.9 63.2l-4.1 4.1M90 63.2l-8.1 8.1M92.1 63.2l-8.1 8.1M94.2 63.2l-8.1 8.1"/>
<path d="M96.4 63.2l-8.2 8.1M98.5 63.2l-8.1 8.1M100.2 63.6l-7.7 7.7M100.6 65.3l-6 6M102.7 65.4l-6 5.9M104.8 65.4l-6 5.9M106.9 65.4l-5.9 5.9M109 65.4l-5.9 5.9M111.1 65.4l-5.9 5.9M113.3 65.4l-6 5.9M115.4 65.4l-6 5.9M117.5 65.4l-5.9 5.9"/>
<path d="M119.6 65.4l-5.9 5.9M121.7 65.4l-5.9 5.9M123.9 65.4l-6 5.9M126 65.4l-6 5.9M128.1 65.4l-5.9 5.9M130.2 65.4l-5.9 5.9M132.3 65.4l-5.9 5.9M134.5 65.4l-6 5.9M136.6 65.4l-5.9 5.9M138.7 65.4l-5.9 5.9M138.8 67.4l-3.9 3.9M138.8 69.5l-1.8 1.8"/>
<path d="M182.1 63.2h19.6M200.7 63.2v27.5M30.3 82.6h11.6M43 82.6l-1.7 1.7M45.2 82.6l-2.4 2.4M47.3 82.6l-2.7 2.6M49.4 82.6l-2.9 2.9M51.5 82.6l-2.2 2.2M53.6 82.6l-2.5 2.5M55.8 82.6l-2.8 2.7M57.9 82.6l-3 3M60 82.6l-2.4 2.4"/>
<path d="M62.1 82.6l-2.6 2.6M64.3 82.6l-2.9 2.9M66.4 82.6l-2.3 2.2M68.5 82.6l-2.5 2.5M70.6 82.6l-2.7 2.7M72.7 82.6l-3 3M74.9 82.6l-3.2 3.1M77 82.6l-3.1 3.1M79.1 82.6l-3.1 3.1M81.2 82.6l-3.1 3.1M83.3 82.6l-3.1 3.1M85.5 82.6l-3.2 3.1"/>
<path d="M87.6 82.6l-3.8 3.8M89.7 82.6l-5.9 5.9M91.8 82.6l-8 8M93.9 82.6l-8.1 8.1M96.1 82.6l-8.2 8.1M98.2 82.6l-8.1 8.1M100.3 82.6l-8.1 8.1M100.7 88.6l-2.1 2.1M102.4 82.6l-8.1 8.1M104.6 82.6l-8.2 8.1M106.7 82.6l-6 5.9M108.8 82.6l-5.9 5.9"/>
<path d="M110.9 82.6l-5.9 5.9M113 82.6l-5.9 5.9M115.2 82.6l-6 5.9M117.3 82.6l-6 5.9M119.4 82.6l-5.9 5.9M121.5 82.6l-5.9 5.9M123.6 82.6l-5.9 5.9M125.8 82.6l-6 5.9M127.9 82.6l-5.9 5.9M130 82.6l-5.9 5.9M132.1 82.6l-5.9 5.9M134.3 82.6l-6 5.9"/>
<path d="M136.4 82.6l-6 5.9M138.3 82.7l-5.7 5.8M138.8 84.4l-4.1 4.1M138.8 86.5l-2 2M182.1 90.7h19.6M34.3 116.2h20.9M41.3 115.2v19l-11-.1M48.2 115.2v17.7M77.7 119.6v31.1M31.3 127.1v29.7M76.7 133.2h1.2M138 130.4h12.4"/>
<path d="M158.8 130.4v23.1h1M30.3 149.8h11M44.7 142v35.1M52.2 142v35.1M76.7 150.7h1.5M138.8 153.5h13M35.7 176.1h23.5M89.9 165.2a12.2 12.2 0 0 0 16.3 2.7M96.1 170.4l3.5-12.7v13.2M20 237h185v55h-185zM27 237v25M37 237v55"/>
<path d="M60 237v55M75 237v55M85 237v55M20 242h65M20 247h65M20 252h185M20 257h65M155 257h50M155 252v40M160 257v15M165 257v15M170 252v20"/>
<path d="M187 252v20M20 262h65M20 267h65M20 272h65M20 277h185M155 272h50M175 272v5M20 282h65M20 287h65"/>
</g>
<!-- layer: AXES -->
<g fill="none" stroke="#000" stroke-width=".25">
<path d="M174.1 56.2v7.4M36.3 77h4.6M42.2 77h1.3M44.9 77h4.5M50.8 77h1.3M53.5 77h4.5M59.4 77h1.3M62 77h4.6M67.9 77h1.4M70.6 77h4.6M76.5 77h1.4M79.2 77h4.6"/>
<path d="M85.1 77h1.3M87.8 77h4.5M93.7 77h1.3M96.4 77h4.5M102.3 77h1.3M104.9 77h4.6M110.8 77h1.4M113.5 77h4.6M119.4 77h1.3M122.1 77h4.6M128 77h1.3M130.7 77h4.5"/>
<path d="M136.6 77h1.3M139.2 77h4.6M153.4 77h7.3M162.1 77h1.3M164.7 77h7.4M173.4 77h1.4M174.1 64.9v1.3M174.1 67.6v7.4M174.1 76.3v1.3M174.1 79v7.3M176.1 77h7.4M184.8 77h1.4"/>
<path d="M187.5 77h7.4M174.1 87.7v1.3M174.1 90.3v7.4M36.3 142h4.6M42.2 142h1.3M44.9 142h4.5M50.8 142h1.3M53.5 142h4.5M59.4 142h1.3M62 142h4.6M67.9 142h1.4M70.6 142h4.6"/>
<path d="M76.5 142h1.4M79.2 142h4.6M85.1 142h1.3M87.8 142h4.5M93.7 142h1.3M96.4 142h4.5M102.3 142h1.3M104.9 142h4.6M110.8 142h1.4M113.5 142h4.6M119.4 142h1.3M122.1 142h4.6"/>
<path d="M128 142h1.3M130.7 142h4.5M136.6 142h1.3M139.2 142h4.6"/>
</g>
<path d="M70.7 133.2h13.1M99.6 126.2l1.1 4.2M100.7 130.4h38.1v23.1h-38.1M100.7 130.4v23.1M70.7 150.7h13.1M100.7 153.5l-1.1 4.2" fill="none" stroke="#000" stroke-width=".51"/>
<!-- layer: DETAILS -->
<path d="M191.7 11.2l-6.1 10.5-3-5.3M197.2 14.7l-4.1 7-2-3.5M54.7 90.9l-2.3-5.6-7.4 9.6" fill="none" stroke="#000" stroke-width=".25"/>
<g font-size="7.6">
<text x="90.7" y="10.1" transform="rotate(-180 90.7 10.1)">SHBR-02-Z Деталь</text>
<text x="119.3" y="246.4">SHBR-02-Z Деталь</text>
<text x="93" y="262.6">Заготовка штуцера</text>
<text x="174.2" y="267.1">0,11</text>
</g>
<g font-size="7.5">
<text x="189.1" y="21.8">(</text>
<text x="197.2" y="21.8">)</text>
</g>
<text font-size="7.2" x="157.8" y="136.7" transform="rotate(-90 157.8 136.7)">( )</text>
<text font-size="6.8" x="192.8" y="266.8">5:4</text>
<g font-size="6.1">
<text x="94.8" y="286.6">Сталь 45 ГОСТ 1050-88</text>
<text x="170" y="286.6">ООО &quot;ПТО&quot;</text>
</g>
<text font-size="5.9" x="66" y="107.3">А-А</text>
<g font-size="5.3">
<text x="12.3" y="46.6" transform="rotate(-90 12.3 46.6)">Перв. примен.</text>
<text x="12.3" y="102.8" transform="rotate(-90 12.3 102.8)">Справ. №</text>
<text x="12.3" y="175.8" transform="rotate(-90 12.3 175.8)">Подп. и дата</text>
<text x="12.3" y="205.5" transform="rotate(-90 12.3 205.5)">Инв. № дубл.</text>
<text x="12.3" y="230.6" transform="rotate(-90 12.3 230.6)">Взам. инв. №</text>
<text x="12.3" y="260.8" transform="rotate(-90 12.3 260.8)">Подп. и дата</text>
<text x="12.3" y="290.5" transform="rotate(-90 12.3 290.5)">Инв. № подл.</text>
<text x="85.8" y="296">Копировал</text>
<text x="155" y="295.9">Формат A4</text>
</g>
<g font-size="5.1">
<text x="183.3" y="15.5">3,2</text>
<text x="87.8" y="42.3">78</text>
<text x="60.4" y="52.3">34</text>
<text x="116.2" y="52.3">30,5</text>
<text x="30.4" y="76" transform="rotate(-90 30.4 76)">9</text>
<text x="199.9" y="80.3" transform="rotate(-90 199.9 80.3)">S22</text>
<text x="48.5" y="94.4" transform="rotate(8 48.5 94.4)">1.</text>
<text x="50.7" y="94.7" transform="rotate(8 50.7 94.7)">6</text>
<text x="42.4" y="115.3">5,5</text>
<text x="76.8" y="123.3" transform="rotate(-90 76.8 123.3)">14</text>
<text x="30.4" y="143.2" transform="rotate(-90 30.4 143.2)">12,5</text>
<text x="157.1" y="149.8" transform="rotate(-90 157.1 149.8)">18,5 h11</text>
<text x="91" y="160.9" transform="rotate(52 91 160.9)">15</text>
<text x="35.7" y="175.2">6</text>
<text x="31.2" y="180.5">шаг</text>
<text x="31.3" y="205">1. 24...32 HRCэ;</text>
<text x="31.3" y="210.3">2. *- размеры для справок;</text>
<text x="31.3" y="215.5">3. Предельные отклонения по H14; h14;</text>
<text x="104.9" y="215.5">IT14/2;</text>
<text x="31.3" y="220.8">4. Неуказанные фаски- 0.5х45 , радиусы- R0.5 мм.</text>
<text x="31.3" y="226">5. Покрытие: Хим.окс. или Ц.6 хр.</text>
</g>
<g font-size="4.5">
<text x="159.1" y="256.1">Лит.</text>
<text x="173.9" y="256.1">Масса</text>
<text x="189" y="256.1">Масштаб</text>
<text x="20.5" y="261.1">Изм.</text>
<text x="28" y="261.1">Лист</text>
<text x="41.7" y="261.1">№ докум.</text>
<text x="63.7" y="261.1">Подп.</text>
<text x="76" y="261.1">Дата</text>
<text x="21.4" y="266.1">Pазраб.</text>
<text x="38.4" y="266.1">Арзамасов В.В.</text>
<text x="21.4" y="271.1">Пров.</text>
<text x="21.4" y="281.1">Нач.отд.</text>
<text x="21.4" y="276.1">Т.контр.</text>
<text x="156" y="276.1">Лист</text>
<text x="169.4" y="276.1">1</text>
<text x="175.3" y="276.1">Листов</text>
<text x="195.4" y="276.1">1</text>
<text x="21.4" y="286.1">Н.контр.</text>
<text x="21.4" y="291.1">Утв.</text>
</g>
<text font-size="3.5" x="75.6" y="265.7">21.10.20</text>
<text font-size="3.1" x="157.8" y="135.3" transform="rotate(-90 157.8 135.3)">-0,1</text>
</svg>
